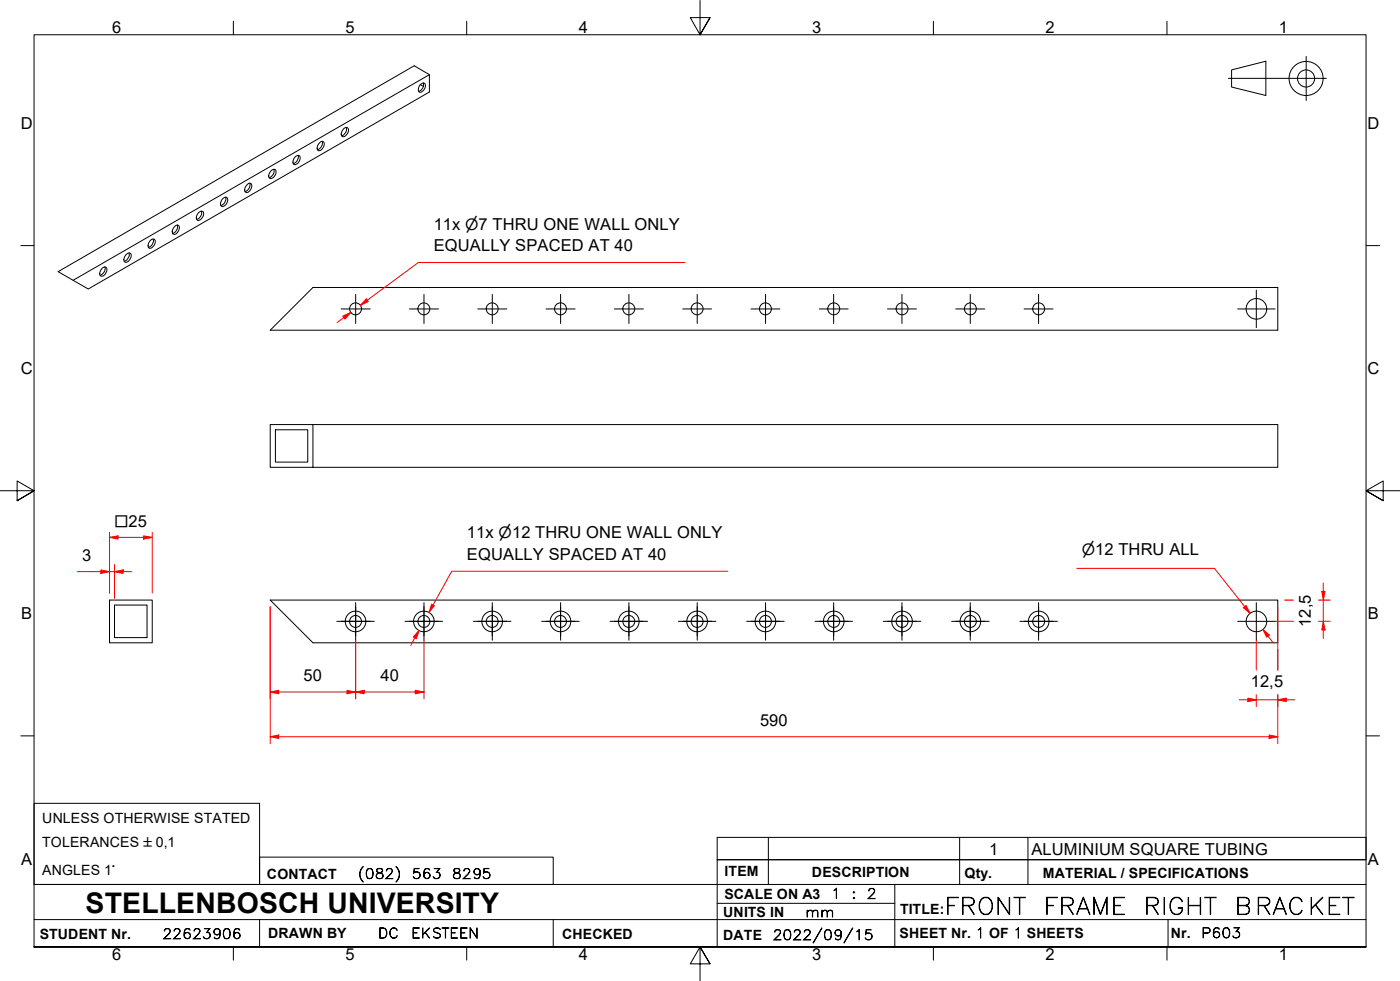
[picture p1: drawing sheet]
<svg xmlns="http://www.w3.org/2000/svg" width="410mm" height="287mm" viewBox="0 0 410 287" stroke-linecap="round" stroke-linejoin="round" font-family="sans-serif">
<!-- layer: Visible Edges(ISO) -->
<g fill="none" stroke="#000" stroke-width=".29">
<path d="M100.6 37.7a.8 .8 0 0 1 1.2-.3 .8 .8 0 0 1 .2 1.2 1.45 1.45 0 0 1-1.9 1.2l-.2-.9zM101.4 37.3a1.92 1.92 0 0 1-1.4 2.4M123.1 24.8a.86 .86 0 0 1 1.2-.4 .86 .86 0 0 1 .2 1.3 1.46 1.46 0 0 1-1.8 1.2l-.2-.8zM123.1 24.8l.9 .5M124 24.3a2.03 2.03 0 0 1-1.4 2.4M125.7 21.9l-104.3 60.2M65.3 58.1a.79 .79 0 0 1 1.1-.3 .79 .79 0 0 1 .2 1.1 1.54 1.54 0 0 1-1.8 1.4 1.64 1.64 0 0 1 .5-2.2zM66 57.7a2 2 0 0 1-1.4 2.4M72.4 54.1a.76 .76 0 0 1 1.1-.4 .76 .76 0 0 1 .2 1.2 1.41 1.41 0 0 1-1.9 1.2v-1.2zM73.2 53.6a2.18 2.18 0 0 1-1.4 2.5M79.4 49.9a.8 .8 0 0 1 1.2-.2 .8 .8 0 0 1 .2 1.1 1.4 1.4 0 0 1-2 1.2v-1.1zM80.2 49.5a1.92 1.92 0 0 1-1.4 2.5"/>
<path d="M86.5 45.9a.79 .79 0 0 1 1.1-.4 .79 .79 0 0 1 .2 1.2 1.67 1.67 0 0 1-1.8 1.4 1.71 1.71 0 0 1 .5-2.2zM87.2 45.5a2 2 0 0 1-1.3 2.4M93.6 41.8a.76 .76 0 0 1 1.1-.3 .76 .76 0 0 1 .2 1.1 1.53 1.53 0 0 1-1.7 1.4 1.64 1.64 0 0 1 .4-2.2zM94.4 41.4a2.15 2.15 0 0 1-1.4 2.4M17 79.5l104.3-60.2 4.4 2.6v5l-99.9 57.7zM29.9 78.5a.8 .8 0 0 1 1.1-.3 .8 .8 0 0 1 .2 1.2 1.33 1.33 0 0 1-1.9 1.2l-.1-.8zM30.7 78.1a1.92 1.92 0 0 1-1.4 2.4M36.8 74.7a.84 .84 0 0 1 .9-.7 .84 .84 0 0 1 .7 .9 1.83 1.83 0 0 1-1.8 1.8l-.3-.7zM37.8 74.1a2.15 2.15 0 0 1-1.4 2.4M44.1 70.4a.79 .79 0 0 1 1.1-.4 .79 .79 0 0 1 .2 1.2 1.62 1.62 0 0 1-1.8 1.4 1.64 1.64 0 0 1 .5-2.2zM44.8 70a2 2 0 0 1-1.4 2.4M51.2 66.2a.78 .78 0 0 1 1.1-.2 .78 .78 0 0 1 .2 1.1 1.41 1.41 0 0 1-2 1.3v-1.2z"/>
<path d="M51.9 65.9a2.14 2.14 0 0 1-1.4 2.4M58 62.4a.84 .84 0 0 1 .9-.6 .84 .84 0 0 1 .7 .9 1.83 1.83 0 0 1-1.8 1.8l-.3-.7zM59 61.8a2.06 2.06 0 0 1-1.4 2.4M91.6 84.2h282.5v12.5h-295zM79.1 124.3h12.5v12.5h-12.5zM80.6 125.8h9.5v9.5h-9.5zM91.6 124.3h282.5v12.5h-282.5M32.1 175.7h12.5v12.5h-12.5zM33.5 177.1h9.6v9.5h-9.6zM79.1 175.7h295v12.5h-282.5z"/>
<circle cx="104.1" cy="90.4" r="1.75"/>
<circle cx="124.1" cy="90.4" r="1.75"/>
<circle cx="144.1" cy="90.4" r="1.75"/>
<circle cx="164.1" cy="90.4" r="1.75"/>
<circle cx="184.1" cy="90.4" r="1.75"/>
<circle cx="204.1" cy="90.4" r="1.75"/>
<circle cx="224.1" cy="90.4" r="1.75"/>
<circle cx="244.1" cy="90.4" r="1.75"/>
<circle cx="264.1" cy="90.4" r="1.75"/>
<circle cx="284.1" cy="90.4" r="1.75"/>
<circle cx="304.1" cy="90.4" r="1.75"/>
<circle cx="367.9" cy="90.4" r="3"/>
<circle cx="104.1" cy="181.9" r="1.75"/>
<circle cx="104.1" cy="181.9" r="3"/>
<circle cx="124.1" cy="181.9" r="1.75"/>
<circle cx="124.1" cy="181.9" r="3"/>
<circle cx="144.1" cy="181.9" r="1.75"/>
<circle cx="144.1" cy="181.9" r="3"/>
<circle cx="164.1" cy="181.9" r="1.75"/>
<circle cx="164.1" cy="181.9" r="3"/>
<circle cx="184.1" cy="181.9" r="1.75"/>
<circle cx="184.1" cy="181.9" r="3"/>
<circle cx="204.1" cy="181.9" r="1.75"/>
<circle cx="204.1" cy="181.9" r="3"/>
<circle cx="224.1" cy="181.9" r="1.75"/>
<circle cx="224.1" cy="181.9" r="3"/>
<circle cx="244.1" cy="181.9" r="1.75"/>
<circle cx="244.1" cy="181.9" r="3"/>
<circle cx="264.1" cy="181.9" r="1.75"/>
<circle cx="264.1" cy="181.9" r="3"/>
<circle cx="284.1" cy="181.9" r="1.75"/>
<circle cx="284.1" cy="181.9" r="3"/>
<circle cx="304.1" cy="181.9" r="1.75"/>
<circle cx="304.1" cy="181.9" r="3"/>
<circle cx="367.9" cy="181.9" r="3"/>
</g>
<!-- layer: Symbols(ISO) -->
<path d="M210 245.1h190v6.6h-190zM225 245.1v6.6M281 245.1v6.6M301 245.1v6.6" fill="none" stroke="#000" stroke-width=".29"/>
<!-- layer: Border_0 -->
<g fill="none" stroke="#000" stroke-width=".29">
<path d="M68.3 6.2v4M136.7 6.2v4M205 .1v10.1l-2.9-5h5.8l-2.9 5 2.9-5M273.3 6.2v4M341.7 6.2v4M6.1 71.9h3.9M400 71.9h3.9M0 143.7h10l-5-2.9v5.8l5-2.9-5 2.9M410 143.7h-10l5-2.9v5.8l-5-2.9 5 2.9M6.1 215.4h3.9M400 215.4h3.9M10 277.2v-267h390v267h-390h390"/>
<path d="M68.3 277.2v3.9M136.7 277.2v3.9M273.3 277.2v3.9M341.7 277.2v3.9M207.9 282.1l-2.9-4.9 2.9 4.9h-5.8l2.9-4.9v10"/>
</g>
<!-- layer: Sketch Geometry(ISO) -->
<g fill="none" stroke="#000" stroke-width=".29">
<path d="M382.5 16.5v12.9M359.7 22.9h28.7M360.6 20.5l10-2.6v10.1l-10-2.5zM10 235.2h66v23.7h-66zM10 258.9h390M76 250.9h86v8h-86zM225 251.7v7.2M262 258.9v18.3M281 251.7v7.2M301 251.7v7.2M400 251.7h-190v25.5M10 277.2h390"/>
<path d="M10 269.2h390M76 269.2v8M162 269.2v8M210 264.4h52M342 269.2v8"/>
<circle cx="382.4" cy="23" r="5"/>
<circle cx="382.4" cy="23" r="2.51"/>
</g>
<!-- layer: Dimensions(ISO) -->
<path d="M79.1 202.6h2.5" fill="none" stroke="#f00" stroke-width=".29"/>
<path d="M79.1 202.6l2.5-.5v1z" fill-rule="evenodd" fill="#f00"/>
<path d="M79.1 202.6l2.5-.5v1zM101.6 202.6h2.5" fill="none" stroke="#f00" stroke-width=".29"/>
<path d="M101.6 202.1l2.5 .5-2.5 .5z" fill-rule="evenodd" fill="#f00"/>
<path d="M79.1 177.6v26.9M104.1 187.4v17.1M81.6 202.6h20M101.6 202.1l2.5 .5-2.5 .5zM104.1 202.6h2.5" fill="none" stroke="#f00" stroke-width=".29"/>
<path d="M104.1 202.6l2.5-.5v1z" fill-rule="evenodd" fill="#f00"/>
<path d="M104.1 202.6l2.5-.5v1zM121.6 202.6h2.5" fill="none" stroke="#f00" stroke-width=".29"/>
<path d="M121.6 202.1l2.5 .5-2.5 .5z" fill-rule="evenodd" fill="#f00"/>
<path d="M104.1 187.4v17.1M124.1 187.4v17.1M106.6 202.6h15M121.6 202.1l2.5 .5-2.5 .5zM371.6 215.7h2.5" fill="none" stroke="#f00" stroke-width=".29"/>
<path d="M371.6 215.2l2.5 .5-2.5 .5z" fill-rule="evenodd" fill="#f00"/>
<path d="M79.1 215.7h2.5M371.6 215.2l2.5 .5-2.5 .5z" fill="none" stroke="#f00" stroke-width=".29"/>
<path d="M79.1 215.7l2.5-.5v1z" fill-rule="evenodd" fill="#f00"/>
<path d="M79.1 177.6v40M374.1 177.6v18.6M79.1 215.7l2.5-.5v1zM81.6 215.7h290M365.4 204.9h2.5M374.1 203.3v14.3" fill="none" stroke="#f00" stroke-width=".29"/>
<path d="M365.4 204.4l2.5 .5-2.5 .5z" fill-rule="evenodd" fill="#f00"/>
<path d="M365.4 204.4l2.5 .5-2.5 .5zM374.1 204.9h2.5" fill="none" stroke="#f00" stroke-width=".29"/>
<path d="M374.1 204.9l2.5-.5v1z" fill-rule="evenodd" fill="#f00"/>
<path d="M367.9 187.4v8.8M374.1 190.1v6.1M387.5 181.9v2.5M362.9 204.9h2.5M367.9 204.9h6.2M367.9 203.3v3.5M374.1 204.9l2.5-.5v1zM374.1 203.3v3.5M376.6 204.9h2.5" fill="none" stroke="#f00" stroke-width=".29"/>
<path d="M387.5 181.9l.5 2.5h-1z" fill-rule="evenodd" fill="#f00"/>
<path d="M387.5 173.1v2.6M387.5 181.9l.5 2.5h-1z" fill="none" stroke="#f00" stroke-width=".29"/>
<path d="M387 173.1h1l-.5 2.6z" fill-rule="evenodd" fill="#f00"/>
<path d="M126.8 177.1l-1.2 2.2M376.1 175.7h2.7M386 175.7h3.5M387 173.1h1l-.5 2.6zM387.5 170.6v2.5M387.5 175.7v6.2M373.4 181.9h5.4M386 181.9h3.5M387.5 184.4v2.5" fill="none" stroke="#f00" stroke-width=".29"/>
<!-- layer: Center Mark(ISO) -->
<g fill="none" stroke="#000" stroke-width=".29">
<path d="M99.9 90.4h8.5M104.1 86.2v8.5M119.9 90.4h8.5M124.1 86.2v8.5M139.9 90.4h8.5M144.1 86.2v8.5M159.9 90.4h8.5M164.1 86.2v8.5M179.9 90.4h8.5M184.1 86.2v8.5M199.9 90.4h8.4M204.2 86.2v8.5"/>
<path d="M219.9 90.4h8.4M224.2 86.2v8.5M239.9 90.4h8.4M244.1 86.2v8.5M259.8 90.4h8.6M264.1 86.2v8.5M279.8 90.4h8.6M284.1 86.2v8.5M299.8 90.4h8.6M304.1 86.2v8.5M362.4 90.4h11M367.9 84.9v11"/>
<path d="M104.1 176.4v11M104.1 177.6v8.5M124.1 176.4v11M124.1 177.6v8.5M144.1 176.4v11M144.1 177.6v8.5M164.1 176.4v11M164.1 177.6v8.5M184.1 176.4v11M184.1 177.6v8.5M204.2 176.4v11M204.2 177.6v8.5"/>
<path d="M224.2 176.4v11M224.2 177.6v8.5M244.1 176.4v11M244.1 177.6v8.5M264.1 176.4v11M264.1 177.6v8.5M284.1 176.4v11M284.1 177.6v8.5M304.1 176.4v11M304.1 177.6v8.5M367.9 176.4v11M98.6 181.9h11"/>
<path d="M99.9 181.9h8.5M118.6 181.9h11M119.9 181.9h8.5M138.6 181.9h11M139.9 181.9h8.5M158.6 181.9h11M159.9 181.9h8.5M178.6 181.9h11M179.9 181.9h8.5M198.6 181.9h11M199.9 181.9h8.4M218.6 181.9h11"/>
<path d="M219.9 181.9h8.4M238.6 181.9h11M239.9 181.9h8.4M258.6 181.9h11M259.8 181.9h8.6M278.6 181.9h11M279.8 181.9h8.6M298.6 181.9h11M299.8 181.9h8.6M362.4 181.9h11"/>
</g>
<!-- layer: Dimensions(ISO) -->
<path d="M126.4 176.9l.8 .4-1.6 2z" fill-rule="evenodd" fill="#f00"/>
<path d="M126.4 176.9l.8 .4-1.6 2zM122.7 184.5l-1.2 2.2" fill="none" stroke="#f00" stroke-width=".29"/>
<path d="M122.7 184.5l-.8 2.5-.9-.5z" fill-rule="evenodd" fill="#f00"/>
<path d="M213.1 167.2h-80.8l-6.7 12.1M364.5 177.6l1.5 1.9M121.5 186.7l-1.2 2.2M122.7 184.5l-.8 2.5-.9-.5z" fill="none" stroke="#f00" stroke-width=".29"/>
<path d="M364 177.9l.9-.7 1.1 2.3z" fill-rule="evenodd" fill="#f00"/>
<path d="M364 177.9l.9-.7 1.1 2.3zM369.8 184.2l1.5 2" fill="none" stroke="#f00" stroke-width=".29"/>
<path d="M369.8 184.2l1.9 1.7-.8 .6z" fill-rule="evenodd" fill="#f00"/>
<path d="M107.6 87.9l-2.1 1.5M315.3 166.4h40.3l10.4 13.1M369.8 184.2l1.9 1.7-.8 .6zM371.3 186.2l1.5 2" fill="none" stroke="#f00" stroke-width=".29"/>
<path d="M107.3 87.5l.5 .8-2.3 1.1z" fill-rule="evenodd" fill="#f00"/>
<path d="M102.7 91.5l-2 1.4M107.3 87.5l.5 .8-2.3 1.1z" fill="none" stroke="#f00" stroke-width=".29"/>
<path d="M100.4 92.5l2.3-1-1.7 1.9z" fill-rule="evenodd" fill="#f00"/>
<path d="M200.6 76.8h-78.1l-17 12.6M100.4 92.5l2.3-1-1.7 1.9zM100.7 92.9l-2 1.5M29.5 167.3h2.6" fill="none" stroke="#f00" stroke-width=".29"/>
<path d="M29.5 166.8l2.6 .5-2.6 .5z" fill-rule="evenodd" fill="#f00"/>
<path d="M29.5 166.8l2.6 .5-2.6 .5zM33.5 167.3h2.6" fill="none" stroke="#f00" stroke-width=".29"/>
<path d="M33.5 167.3l2.6-.5v1z" fill-rule="evenodd" fill="#f00"/>
<path d="M32.1 157.3h2.4M22.6 167.3h6.9M32.1 167.3h1.4M32.1 165.3v8.3M33.5 167.3l2.6-.5v1zM33.5 165.3v9.8M36.1 167.3h2.4" fill="none" stroke="#f00" stroke-width=".29"/>
<path d="M32.1 157.3l2.4-.4v.9z" fill-rule="evenodd" fill="#f00"/>
<path d="M32.1 157.3l2.4-.4v.9zM42 157.3h2.6" fill="none" stroke="#f00" stroke-width=".29"/>
<path d="M42 156.9l2.6 .4-2.6 .5z" fill-rule="evenodd" fill="#f00"/>
<path d="M32.1 155.8v17.8M34.5 157.3h7.5M42 156.9l2.6 .4-2.6 .5zM44.6 155.8v17.8" fill="none" stroke="#f00" stroke-width=".29"/>
<text font-size="8.3" x="25.1" y="267.2">STELLENBOSCH UNIVERSITY</text>
<g font-size="6.7">
<text x="276.5" y="267.7">FRONT</text>
<text x="305.6" y="267.7">FRAME</text>
<text x="334.8" y="267.7">RIGHT</text>
<text x="361.5" y="267.7">BRACKET</text>
</g>
<g font-size="4.8">
<text x="32.8" y="9.7">6</text>
<text x="101.2" y="9.7">5</text>
<text x="169.5" y="9.7">4</text>
<text x="237.8" y="9.7">3</text>
<text x="306.1" y="9.7">2</text>
<text x="374.5" y="9.7">1</text>
<text x="6.1" y="37.8">D</text>
<text x="400.4" y="37.8">D</text>
<text x="127" y="67.2">11x ⌀7 THRU ONE WALL ONLY</text>
<text x="127" y="73.6">EQUALLY SPACED AT 40</text>
<text x="6.1" y="109.6">C</text>
<text x="400.4" y="109.6">C</text>
<text x="136.7" y="157.6">11x ⌀12 THRU ONE WALL ONLY</text>
<text x="24.1" y="164.3">3</text>
<text x="136.7" y="163.9">EQUALLY SPACED AT 40</text>
<text x="6.2" y="181.3">B</text>
<text x="383.8" y="183.5" transform="rotate(-90 383.8 183.5)">12,5</text>
<text x="400.5" y="181.3">B</text>
<text x="88.9" y="199.5">50</text>
<text x="111.4" y="199.5">40</text>
<text x="366.3" y="201.1">12,5</text>
<text x="222.6" y="212.6">590</text>
<text x="289.6" y="250.1">1</text>
<text x="302" y="250.2">ALUMINIUM SQUARE TUBING</text>
<text x="6.2" y="253.1">A</text>
<text x="400.5" y="253.1">A</text>
<text x="32.8" y="281.1">6</text>
<text x="101.2" y="281.1">5</text>
<text x="169.5" y="281.1">4</text>
<text x="237.8" y="281.1">3</text>
<text x="306.1" y="281.1">2</text>
<text x="374.5" y="281.1">1</text>
</g>
<g font-size="4.6">
<text x="33.5" y="154.3">□25</text>
<text x="316.7" y="162.5">⌀12 THRU ALL</text>
</g>
<g font-size="4.1">
<text x="12.4" y="240.9">UNLESS OTHERWISE STATED</text>
<text x="12.4" y="247.9">TOLERANCES ±0,1</text>
<text x="12.4" y="256">ANGLES 1°</text>
<text x="78.2" y="257.2">CONTACT</text>
<text x="212.2" y="256.5">ITEM</text>
<text x="237.7" y="256.7">DESCRIPTION</text>
<text x="282.4" y="256.9">Qty.</text>
<text x="305.4" y="256.9">MATERIAL / SPECIFICATIONS</text>
<text x="212.1" y="263">SCALE ON A3</text>
<text x="211.8" y="268.4">UNITS IN</text>
<text x="263.5" y="267.7">TITLE:</text>
<text x="11.6" y="274.8">STUDENT Nr.</text>
<text x="78.5" y="274.6">DRAWN BY</text>
<text x="164.6" y="274.8">CHECKED</text>
<text x="211.8" y="275.1">DATE</text>
<text x="263.4" y="274.6">SHEET Nr. 1 OF 1 SHEETS</text>
<text x="342.8" y="274.5">Nr.</text>
</g>
<g font-size="4">
<text x="104.8" y="257.2">(082)</text>
<text x="120.6" y="257.2">563</text>
<text x="132.3" y="257.2">8295</text>
<text x="243.3" y="263">1</text>
<text x="249.3" y="263">:</text>
<text x="253.8" y="263">2</text>
<text x="235.8" y="268.4">mm</text>
<text x="47.6" y="274.8">22623906</text>
<text x="110.7" y="274.6">DC</text>
<text x="120.4" y="274.6">EKSTEEN</text>
<text x="226.3" y="275.1">2022/09/15</text>
<text x="351.7" y="274.5">P603</text>
</g>
</svg>
